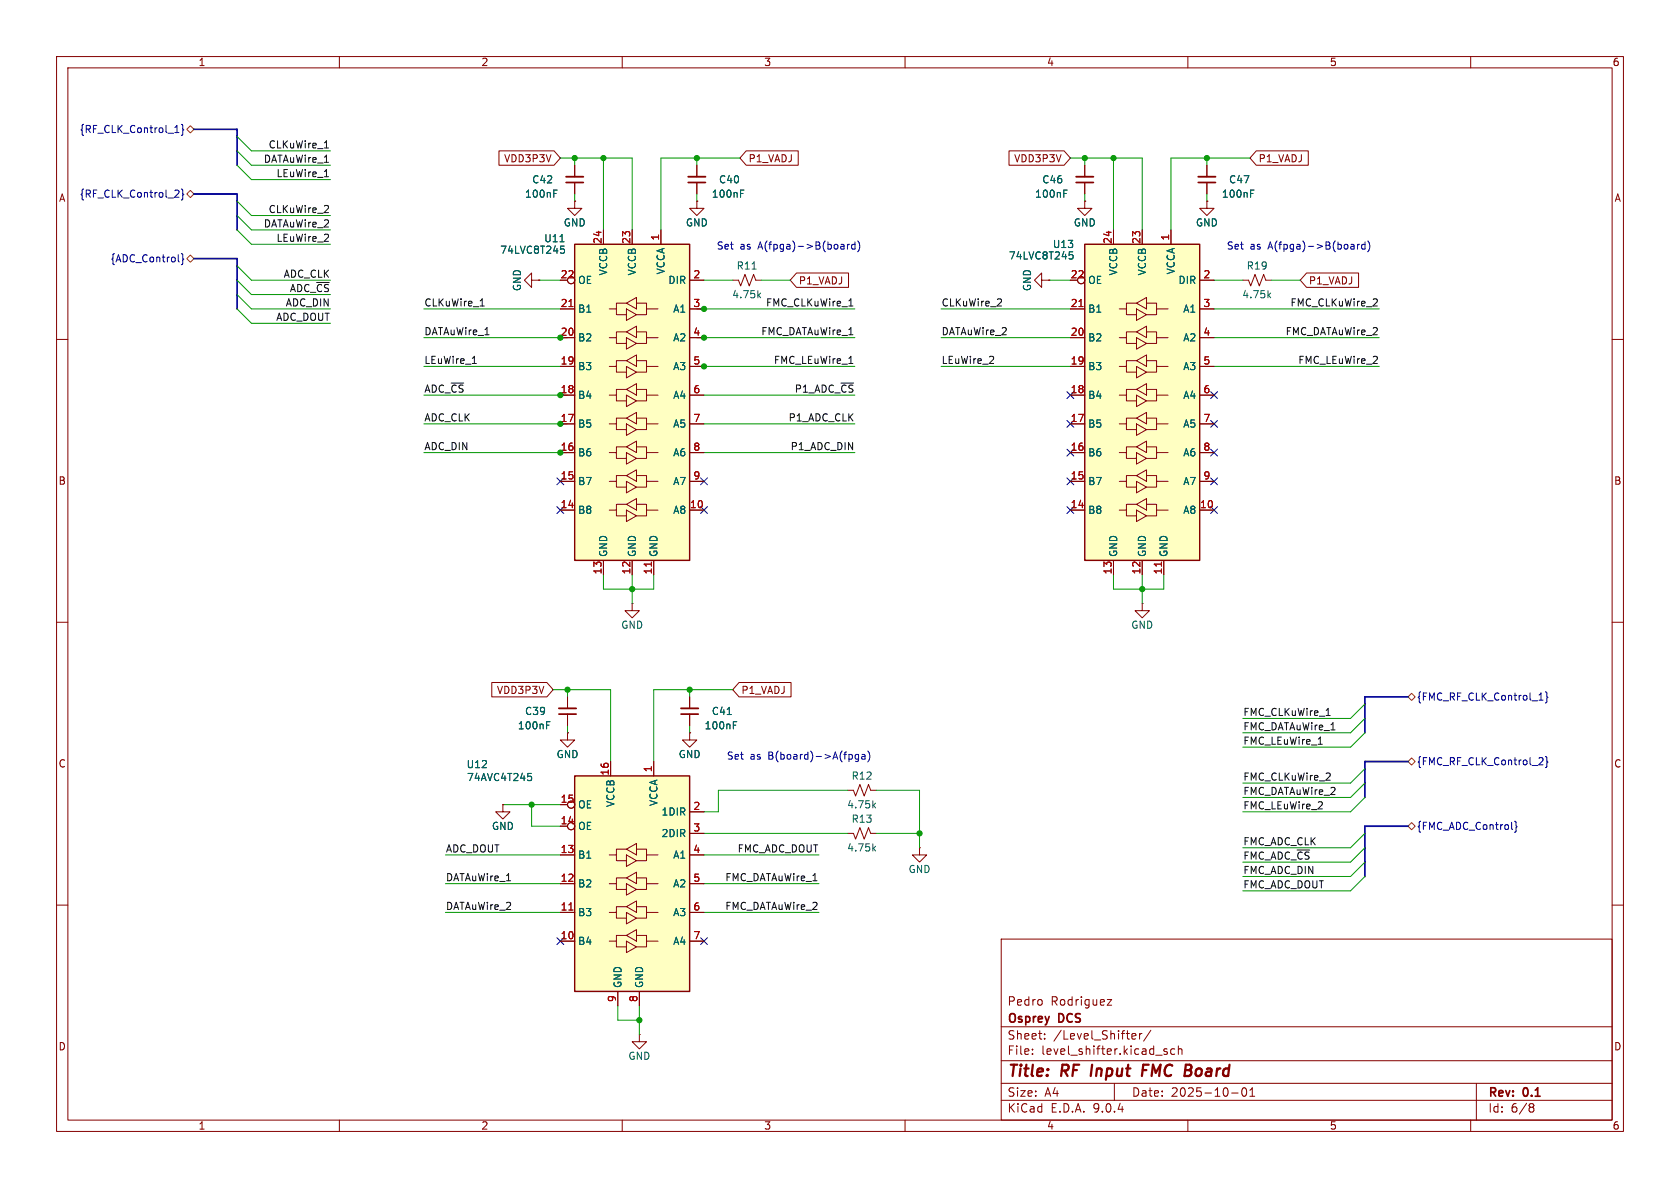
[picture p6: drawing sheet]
<svg xmlns="http://www.w3.org/2000/svg" width="297mm" height="210mm" viewBox="0 0 297 210" stroke-linecap="round" stroke-linejoin="round" font-family="sans-serif">
<g fill="none" stroke="#840000" stroke-width=".18">
<path d="M10 10h277v190h-277zM12 12h273v186h-273zM60 10v2M110 10v2M160 10v2M210 10v2M260 10v2M191.8 35.6v1.2h-1.3l1.3 1.3 1.2-1.3h-1.2M191.8 35.6h.1M94 49.5v1.3l-1.3-1.3 1.3-1.2v1.2h1.2M95.2 49.5h.1M129.5 49.5h1.1l.3 1 .8-2 .8 2 .7-2 .4 1h1"/>
<path d="M184.1 49.5v1.3l-1.2-1.3 1.2-1.2v1.2h1.3M185.4 49.5h.1M10 60h2M285 60h2M10 110h2M285 110h2M88.9 142.2v1.3h-1.3l1.3 1.3 1.3-1.3h-1.3M88.9 142.2h.1M10 160h2M177 166h108v32h-108zM184.2 176.8v.8M195.7 176.7h.8l-.8 1h.8"/>
<path d="M285 160h2M60 198v2M110 198v2M160 198v2M177 194.5h108M177 191.5h108M177 187.5h108M177 181.5h108M182.5 186.3v.1M182.5 185.5v.1M184.7 183.6v.1M184.7 182.8v.1"/>
<path d="M197 191.5v3M200.3 182.7l.4 .1 .1 .3-.7 .1M200.7 183.6l-.4 .1M201.5 182.7v1M201.9 182.7l-.3 .1-.1 .2M203.5 182.1l-1.3 2M206.3 185.5l-.3-.1-.3 .2 .1 .2 .5 .2v.3h-.6M207.7 185.5l-.5-.1-.2 .3v.4l.1 .2h.6M208.3 185.5l.2-.1 .4 .1 .1 .9M208.3 184.9v1.5M210 198v2M217.7 193.2h1.2"/>
<path d="M219.7 192.4l.2-.1a.81 .81 0 0 1 .6 .6 .81 .81 0 0 1-.3 .8l-.2 .1a.81 .81 0 0 1-.3-1.4zM221 193.8h.8M221 192.7l.4-.4v1.5M260 198v2M261 191.5v6.5M270.6 195.1l.4 .1 .2 .2-.3 .3M270.6 195.7h.3M270.9 195.7l.2 .2 .1 .4-.2 .2-.4 .1"/>
</g>
<path d="M193.1 188.2l-.3 2M202 189.2h.7M203.1 188.2h-1l-.2 2" fill="none" stroke="#840000" stroke-width=".4"/>
<path d="M133 47.6h.7M134.1 52.2l.4 .4M134.5 51.8l-.5 .5" fill="none" stroke="#006464" stroke-width=".18"/>
<path d="M101.6 43.2h20.3v55.9h-20.3z" fill="#ffffc2"/>
<path d="M101.6 43.2h20.3v55.9h-20.3z" fill="none" stroke="#840000" stroke-width=".25"/>
<g fill="none" stroke="#840000" stroke-width=".18">
<path d="M99.1 54.6h2.5M99.1 59.7h2.5M106.7 40.6v2.6M109 54.6v1h1.7M109 59.7v1h1.7M110.7 53.6l1.8-1v2zM110.7 53.6h-1.7v1h-1.3M110.7 54.6l1.8 1-1.8 1zM110.7 58.7l1.8-1v2zM110.7 58.7h-1.7v1h-1.3M110.7 59.7l1.8 1-1.8 1zM111.8 40.6v2.6"/>
<path d="M112.5 53.6h1.8v1M112.5 58.7h1.8v1M116.3 54.6h-2v1h-1.8M116.3 59.7h-2v1h-1.8M116.8 40.6v2.6M121.9 49.5h2.6M121.9 54.6h2.6M121.9 59.7h2.6M99.1 64.8h2.5M99.1 69.9h2.5M99.1 74.9h2.5M109 64.8v1h1.7"/>
<path d="M109 74.9v1h1.7M109 69.9v1h1.7M110.7 63.8l1.8-1.1v2.1zM110.7 73.9l1.8-1v2zM110.7 63.8h-1.7v1h-1.3M110.7 64.8l1.8 1-1.8 1zM110.7 73.9h-1.7v1h-1.3M110.7 74.9l1.8 1-1.8 1.1zM110.7 68.8l1.8-1v2.1zM110.7 79l1.8-1v2zM110.7 68.8h-1.7v1.1h-1.3M110.7 69.9l1.8 1-1.8 1z"/>
<path d="M110.7 79h-1.7v1h-1.3M112.5 63.8h1.8v1M112.5 73.9h1.8v1M112.5 68.8h1.8v1.1M112.5 79h1.8v1M116.3 64.8h-2v1h-1.8M116.3 74.9h-2v1h-1.8M116.3 69.9h-2v1h-1.8M121.9 64.8h2.6M121.9 69.9h2.6M121.9 74.9h2.6M99.1 80h2.5"/>
<path d="M99.1 85.1h2.5M99.1 90.2h2.5M106.7 99.1v2.5M109 85.1v1h1.7M109 80v1h1.7M109 90.2v1h1.7M110.7 84.1l1.8-1v2zM110.7 84.1h-1.7v1h-1.3M110.7 85.1l1.8 1-1.8 1zM110.7 89.2l1.8-1.1v2.1zM110.7 80l1.8 1-1.8 1zM110.7 89.2h-1.7v1h-1.3"/>
<path d="M110.7 90.2l1.8 1-1.8 1zM111.8 99.1v2.5M112.5 84.1h1.8v1M112.5 89.2h1.8v1M115.6 99.1v2.5M116.3 85.1h-2v1h-1.8M116.3 80h-2v1h-1.8M116.3 90.2h-2v1h-1.8M121.9 80h2.6M121.9 85.1h2.6M121.9 90.2h2.6"/>
<circle cx="101" cy="49.5" r=".63"/>
</g>
<path d="M100.6 54.2h.7M115.2 99.4v.7" fill="none" stroke="#a90000" stroke-width=".18"/>
<path d="M99 42.7h.7M99.1 43.5h.6M99.3 44h.3l.2 .2-.1 .5-.4 .1" fill="none" stroke="#006464" stroke-width=".18"/>
<path d="M191.8 43.2h20.3v55.9h-20.3z" fill="#ffffc2"/>
<path d="M191.8 43.2h20.3v55.9h-20.3z" fill="none" stroke="#840000" stroke-width=".25"/>
<g fill="none" stroke="#840000" stroke-width=".18">
<path d="M101.6 35.6v1.2h-1.3l1.3 1.3 1.3-1.3h-1.3M101.6 35.6h.1M101.6 29.2v2M101.6 32.3v2M123.2 35.6v1.2h-1.3l1.3 1.3 1.3-1.3h-1.3M123.2 35.6h.1M123.2 29.2v2M123.2 32.3v2M191.8 29.2v2M191.8 32.3v2M213.4 35.6v1.2h-1.3l1.3 1.3 1.2-1.3h-1.2M213.4 35.6h.1"/>
<path d="M213.4 29.2v2M213.4 32.3v2M189.2 54.6h2.6M189.2 59.7h2.6M196.8 40.6v2.6M199.1 54.6v1h1.8M199.1 59.7v1h1.8M200.9 53.6l1.8-1v2zM200.9 53.6h-1.8v1h-1.2M200.9 54.6l1.8 1-1.8 1zM200.9 58.7l1.8-1v2zM200.9 58.7h-1.8v1h-1.2"/>
<path d="M200.9 59.7l1.8 1-1.8 1zM201.9 40.6v2.6M202.7 53.6h1.8v1M202.7 58.7h1.8v1M206.5 54.6h-2v1h-1.8M206.5 59.7h-2v1h-1.8M207 40.6v2.6M212.1 49.5h2.5M212.1 54.6h2.5M212.1 59.7h2.5M219.7 49.5h1l.4 1 .8-2 .7 2 .8-2 .4 1h1M189.2 64.8h2.6"/>
<path d="M189.2 69.9h2.6M189.2 74.9h2.6M199.1 64.8v1h1.8M199.1 74.9v1h1.8M199.1 69.9v1h1.8M200.9 63.8l1.8-1.1v2.1zM200.9 73.9l1.8-1v2zM200.9 63.8h-1.8v1h-1.2M200.9 64.8l1.8 1-1.8 1zM200.9 73.9h-1.8v1h-1.2M200.9 74.9l1.8 1-1.8 1.1zM200.9 68.8l1.8-1v2.1z"/>
<path d="M200.9 79l1.8-1v2zM200.9 68.8h-1.8v1.1h-1.2M200.9 69.9l1.8 1-1.8 1zM200.9 79h-1.8v1h-1.2M202.7 63.8h1.8v1M202.7 73.9h1.8v1M202.7 68.8h1.8v1.1M202.7 79h1.8v1M206.5 64.8h-2v1h-1.8M206.5 74.9h-2v1h-1.8M206.5 69.9h-2v1h-1.8M212.1 64.8h2.5"/>
<path d="M212.1 69.9h2.5M212.1 74.9h2.5M189.2 80h2.6M189.2 85.1h2.6M189.2 90.2h2.6M196.8 99.1v2.5M199.1 85.1v1h1.8M199.1 80v1h1.8M199.1 90.2v1h1.8M200.9 84.1l1.8-1v2zM200.9 84.1h-1.8v1h-1.2M200.9 85.1l1.8 1-1.8 1z"/>
<path d="M200.9 89.2l1.8-1.1v2.1zM200.9 80l1.8 1-1.8 1zM200.9 89.2h-1.8v1h-1.2M200.9 90.2l1.8 1-1.8 1zM201.9 99.1v2.5M202.7 84.1h1.8v1M202.7 89.2h1.8v1M205.7 99.1v2.5M206.5 85.1h-2v1h-1.8M206.5 80h-2v1h-1.8M206.5 90.2h-2v1h-1.8M212.1 80h2.5"/>
<path d="M212.1 85.1h2.5M212.1 90.2h2.5M111.8 106.7v1.3h-1.3l1.3 1.2 1.2-1.2h-1.2M111.8 106.7h.1M201.9 106.7v1.3h-1.2l1.2 1.2 1.3-1.2h-1.3M201.9 106.7h.1M100.3 129.5v1.3h-1.2l1.2 1.3 1.3-1.3h-1.3M100.3 129.5h.1M100.3 123.2v2M100.3 126.2v2.1M121.9 129.5v1.3h-1.3l1.3 1.3 1.3-1.3h-1.3M121.9 129.5h.1"/>
<path d="M121.9 123.2v2M121.9 126.2v2.1M149.9 139.7h1l.4 1 .7-2 .8 2 .7-2 .4 1h1M149.9 147.3h1l.4 1 .7-2 .8 2 .7-2 .4 1h1M162.6 149.9v1.2h-1.3l1.3 1.3 1.2-1.3h-1.2M162.6 149.9h.1M113 182.9v1.3h-1.2l1.2 1.2 1.3-1.2h-1.3M113 182.9h.1"/>
<circle cx="191.1" cy="49.5" r=".63"/>
</g>
<path d="M190.7 54.2h.8M205.3 99.4v.7" fill="none" stroke="#a90000" stroke-width=".18"/>
<g fill="none" stroke="#006464" stroke-width=".18">
<path d="M97.9 34.2h.4M97.9 33.6h.6M130.9 34.2h.4M130.9 33.6h.6M188.1 34.2h.4M188.1 33.6h.6M221.1 34.2h.4M221.1 33.6h.6M189.2 45h.3l.2 .2-.1 .5-.4 .1M224.3 52.2l.3 .4M224.6 51.8l-.4 .5M96.6 128.2h.5"/>
<path d="M96.6 127.6h.6M128.6 126.3h.7M129.7 128.2h.4M129.7 127.6h.6M154.4 142.3l.4 .5M154.4 150l.4 .4M154.8 142l-.5 .5M154.8 149.6l-.5 .5"/>
</g>
<path d="M100.1 32.3h3M121.7 32.3h3M190.2 32.3h3.1M211.8 32.3h3.1M98.8 126.2h3.1M120.4 126.2h3" fill="none" stroke="#840000" stroke-width=".3"/>
<path d="M100.1 31.2h3M121.7 31.2h3M190.2 31.2h3.1M211.8 31.2h3.1M98.8 125.2h3.1M120.4 125.2h3" fill="none" stroke="#840000" stroke-width=".33"/>
<path d="M101.6 137.2h20.3v38.1h-20.3z" fill="#ffffc2"/>
<path d="M101.6 137.2h20.3v38.1h-20.3z" fill="none" stroke="#840000" stroke-width=".25"/>
<g fill="none" stroke="#840000" stroke-width=".18">
<path d="M88.2 26.7h9.7l1.2 1.2-1.2 1.3h-9.7zM101.6 35.6h.1M101.6 29.2v2M101.6 32.3v2M123.2 35.6h.1M123.2 29.2v2M123.2 32.3v2M131.9 26.7h9.2v2.5h-9.2l-1.1-1.3zM178.4 26.7h9.7l1.1 1.2-1.1 1.3h-9.7zM191.8 35.6h.1M191.8 29.2v2M191.8 32.3v2"/>
<path d="M213.4 35.6h.1M213.4 29.2v2M213.4 32.3v2M222.1 26.7h9.2v2.5h-9.2l-1.1-1.3zM95.2 49.5h.1M99.1 54.6h2.5M99.1 59.7h2.5M106.7 40.6v2.6M111.8 40.6v2.6M116.8 40.6v2.6M121.9 49.5h2.6M121.9 54.6h2.6"/>
<path d="M121.9 59.7h2.6M140.8 48.3h9.2v2.5h-9.2l-1.1-1.3zM185.4 49.5h.1M189.2 54.6h2.6M189.2 59.7h2.6M196.8 40.6v2.6M201.9 40.6v2.6M207 40.6v2.6M212.1 49.5h2.5M212.1 54.6h2.5M212.1 59.7h2.5M231 48.3h9.2v2.5h-9.2l-1.1-1.3z"/>
<path d="M99.1 64.8h2.5M99.1 69.9h2.5M99.1 74.9h2.5M121.9 64.8h2.6M121.9 69.9h2.6M121.9 74.9h2.6M189.2 64.8h2.6M189.2 69.9h2.6M189.2 74.9h2.6M212.1 64.8h2.5M212.1 69.9h2.5M212.1 74.9h2.5"/>
<path d="M99.1 80h2.5M99.1 85.1h2.5M99.1 90.2h2.5M106.7 99.1v2.5M111.8 99.1v2.5M115.6 99.1v2.5M121.9 80h2.6M121.9 85.1h2.6M121.9 90.2h2.6M189.2 80h2.6M189.2 85.1h2.6M189.2 90.2h2.6"/>
<path d="M196.8 99.1v2.5M201.9 99.1v2.5M205.7 99.1v2.5M212.1 80h2.5M212.1 85.1h2.5M212.1 90.2h2.5M86.9 120.6h9.8l1.1 1.3-1.1 1.3h-9.8zM100.3 129.5h.1M100.3 123.2v2M100.3 126.2v2.1M107.9 134.6v2.6M115.6 134.6v2.6"/>
<path d="M121.9 129.5h.1M121.9 123.2v2M121.9 126.2v2.1M130.7 120.6h9.1v2.6h-9.1l-1.2-1.3zM88.9 142.2h.1M99.1 151.1h2.5M99.1 156.2h2.5M109 151.1v1h1.7M109 156.2v1h1.7M110.7 150.1l1.8-1v2zM110.7 150.1h-1.7v1h-1.3M110.7 151.1l1.8 1-1.8 1.1z"/>
<path d="M110.7 155.2l1.8-1v2zM110.7 155.2h-1.7v1h-1.3M110.7 156.2l1.8 1-1.8 1zM112.5 150.1h1.8v1M112.5 155.2h1.8v1M116.3 151.1h-2v1h-1.8M116.3 156.2h-2v1h-1.8M121.9 143.5h2.6M121.9 147.3h2.6M121.9 151.1h2.6M121.9 156.2h2.6M99.1 161.3h2.5"/>
<path d="M99.1 166.4h2.5M109 161.3v1h1.7M109 166.4v1h1.7M109.2 175.3v2.5M110.7 160.3l1.8-1v2zM110.7 160.3h-1.7v1h-1.3M110.7 161.3l1.8 1-1.8 1zM110.7 165.4l1.8-1.1v2.1zM110.7 165.4h-1.7v1h-1.3M110.7 166.4l1.8 1-1.8 1zM112.5 160.3h1.8v1M112.5 165.4h1.8v1"/>
<path d="M113 175.3v2.5M116.3 161.3h-2v1h-1.8M116.3 166.4h-2v1h-1.8M121.9 161.3h2.6M121.9 166.4h2.6"/>
<circle cx="101" cy="49.5" r=".63"/>
<circle cx="191.1" cy="49.5" r=".63"/>
<circle cx="101" cy="142.2" r=".63"/>
<circle cx="101" cy="146" r=".63"/>
</g>
<path d="M100.6 54.2h.7M190.7 54.2h.8M115.2 99.4v.7M205.3 99.4v.7M100.6 160.9h.7" fill="none" stroke="#a90000" stroke-width=".18"/>
<g fill="none" stroke="#006464" stroke-width=".18">
<path d="M97.9 34.2h.4M97.9 33.6h.6M130.9 34.2h.4M130.9 33.6h.6M188.1 34.2h.4M188.1 33.6h.6M221.1 34.2h.4M221.1 33.6h.6M99 42.7h.7M99.1 43.5h.6M99.3 44h.3l.2 .2-.1 .5-.4 .1M189.2 45h.3l.2 .2-.1 .5-.4 .1"/>
<path d="M93.3 136.7h.6M93.4 137.2h.3l.3 .2-.1 .5-.5 .1M96.6 128.2h.5M96.6 127.6h.6M128.6 126.3h.7M129.7 128.2h.4M129.7 127.6h.6"/>
</g>
<g fill="none" stroke="#000084" stroke-width=".18">
<path d="M30.9 23.4h.7M31.1 33.6l.4 .1 .1 .3-.7 .9h.7M31.2 22.4l.1-.2v1.2M32.1 22l.2 .2v.6l.2 .2-.2 .1v.6l-.2 .2M32.1 33.4l.2 .2v.6l.2 .2-.2 .2v.6l-.2 .2M31.6 46.2l.1 .1M32.1 44.8l.2 .2v.6l.2 .2-.2 .2v.6l-.2 .2M188.6 79.4l1.2 1.2M188.6 69.2l1.2 1.3M188.6 74.3l1.2 1.2M189.8 79.4l-1.2 1.2M189.8 69.2l-1.2 1.3"/>
<path d="M189.8 74.3l-1.2 1.2M214 74.3l1.2 1.2M214 69.2l1.2 1.3M214 79.4l1.2 1.2M215.2 74.3l-1.2 1.2M215.2 69.2l-1.2 1.3M215.2 79.4l-1.2 1.2M98.5 89.6l1.2 1.2M98.5 84.5l1.2 1.2M99.7 89.6l-1.2 1.2M99.7 84.5l-1.2 1.2M123.9 84.5l1.2 1.2"/>
<path d="M123.9 89.6l1.2 1.2M125.1 84.5l-1.2 1.2M125.1 89.6l-1.2 1.2M188.6 89.6l1.2 1.2M188.6 84.5l1.2 1.2M189.8 89.6l-1.2 1.2M189.8 84.5l-1.2 1.2M214 89.6l1.2 1.2M214 84.5l1.2 1.2M215.2 89.6l-1.2 1.2M215.2 84.5l-1.2 1.2M272.1 123.8h.7"/>
<path d="M272.3 133.9l.4 .1 .1 .3-.8 .9h.8M272.3 122.7l.1-.2v1.3M273.2 133.7l.3 .2v.6l.1 .2-.1 .2v.6l-.3 .2M273.2 122.3l.3 .2v.6l.1 .2-.1 .2v.6l-.3 .2M267.3 146.6h.1M267.8 145.2l.2 .2v.6l.2 .1-.2 .2v.6l-.2 .2M98.5 165.8l1.2 1.2M99.7 165.8l-1.2 1.2M123.9 165.8l1.2 1.2M125.1 165.8l-1.2 1.2"/>
</g>
<path d="M33.7 22.2l.6 .7-.6 .6-.7-.6zM33.7 33.7l.6 .6-.6 .6-.7-.6zM33 45.7l.7-.6 .6 .6-.6 .7zM248.9 134.6l.7-.6 .6 .6-.6 .7zM248.9 123.2l.7-.6 .6 .6-.6 .6zM248.9 146.1l.7-.7 .6 .7-.6 .6z" fill="none" stroke="#725600" stroke-width=".18"/>
<g fill="none" stroke="#0f0f0f" stroke-width=".18">
<path d="M57.4 26.2h.7M57.4 31.2h.7M57.6 25.1l.1-.2v1.3M57.8 36.3l.3 .3-.1 .3-.7 .7h.8M57.3 42.7h.8M58 41.5v.4M84.9 54.1h.7M85.1 53l.2-.2v1.3M150.1 54.1h.7M176.8 52.8l.3 .3-.1 .3-.7 .7h.8M243.4 52.9l.1 .2-.1 .3-.7 .7h.8M83.5 64.3h.7"/>
<path d="M150.1 64.3h.7M174.9 64.3h.8M175.6 63.1v.4M233.1 131.6h.7M234.4 126.5h.8M235.1 136.7l.1 .2-.1 .3-.7 .7h.8"/>
</g>
<path d="M34.3 22.9h7.6v6.3M34.3 34.3h7.6v6.3M34.3 45.7h7.6v8.9M248.9 123.2h-7.6v6.3M248.9 134.6h-7.6v6.4M248.9 146.1h-7.6v8.8" fill="none" stroke="#000084" stroke-width=".3"/>
<g fill="none" stroke="#009600" stroke-width=".18">
<path d="M41.9 35.6l2.5 2.5h14M41.9 29.2l2.5 2.6h14M41.9 24.1l2.5 2.6h14M41.9 26.7l2.5 2.5h14M41.9 38.1l2.5 2.5h14M99.1 27.9h12.7v12.7M101.6 27.9v1.3M101.6 34.3v1.3M106.7 27.9v12.7M123.2 27.9v1.3M123.2 34.3v1.3M130.8 27.9h-14v12.7"/>
<path d="M189.2 27.9h12.7v12.7M191.8 27.9v1.3M191.8 34.3v1.3M196.8 27.9v12.7M213.4 27.9v1.3M213.4 34.3v1.3M221 27.9h-14v12.7M41.9 47l2.5 2.5h14M41.9 52.1l2.5 2.5h14M41.9 49.5l2.5 2.6h14M41.9 54.6l2.5 2.6h14M41.9 40.6l2.5 2.6h14"/>
<path d="M74.9 54.6h24.2M74.9 59.7h24.2M95.2 49.5h3.9M123.2 54.6h27.9M123.2 59.7h27.9M124.5 49.5h5M134.6 49.5h5.1M166.4 54.6h22.8M166.4 59.7h22.8M185.4 49.5h3.8M214.6 49.5h5.1M214.6 54.6h29.2"/>
<path d="M214.6 59.7h29.2M224.8 49.5h5.1M74.9 64.8h24.2M74.9 69.9h24.2M74.9 74.9h24.2M123.2 64.8h27.9M124.5 69.9h26.6M124.5 74.9h26.6M166.4 64.8h22.8M214.6 64.8h29.2M74.9 80h24.2M124.5 80h26.6"/>
<path d="M106.7 101.6v2.5h8.9v-2.5M111.8 101.6v5.1M196.8 101.6v2.5h8.9v-2.5M201.9 101.6v5.1M97.8 121.9h10.1v12.7M100.3 121.9v1.3M100.3 128.3v1.2M121.9 121.9v1.3M121.9 128.3v1.2M129.5 121.9h-13.9v12.7M149.9 139.7h-22.9v3.8h-2.5M154.9 139.7h7.7v10.2"/>
<path d="M241.3 124.5l-2.5 2.5h-19.1M241.3 127l-2.5 2.5h-19.1M241.3 129.5l-2.5 2.6h-19.1M241.3 138.4l-2.5 2.6h-19.1M241.3 135.9l-2.5 2.5h-19.1M78.7 151.1h20.4M78.7 156.2h20.4M88.9 142.2h10.2M94 142.2v3.9h5.1M124.5 147.3h25.4M124.5 151.1h20.3M124.5 156.2h20.3"/>
<path d="M154.9 147.3h7.7M241.3 147.3l-2.5 2.6h-19.1M241.3 149.9l-2.5 2.5h-19.1M241.3 152.4l-2.5 2.5h-19.1M241.3 154.9l-2.5 2.6h-19.1M241.3 141l-2.5 2.5h-19.1M78.7 161.3h20.4M109.2 177.8v2.5h3.8M113 177.8v5.1M124.5 161.3h20.3"/>
</g>
<g fill="none" stroke="#0000c2" stroke-width=".18">
<path d="M148.8 43.2h.2l.2 .2v.6M149.2 44h-.4M149.2 43.5l-.4 .1M149.8 43.2v.8M150.2 43.2l-.4 .2M151.2 43.3l-.4-.1-.3 .2 .2 .6h.5M151.2 42.8v1.2M151.6 42.6a1.46 1.46 0 0 1 0 1.9M239 43.2h.2l.2 .2v.6M239.4 44h-.4M239.4 43.5l-.4 .1M240 43.2v.8"/>
<path d="M240.4 43.2l-.4 .2M241.3 43.3l-.3-.1-.3 .2 .1 .6h.5M241.3 42.8v1.2M241.8 42.6a1.46 1.46 0 0 1 0 1.9M151.8 133.4v1l-.3 .2h-.3M151.8 133.4h-.4l-.2 .2 .1 .5h.5M152.4 133.4h.5v.8M152.9 133.7h-.4l-.2 .2 .2 .3 .4-.1M153.4 132.8a1.46 1.46 0 0 1 0 1.9"/>
</g>
<g fill="#009600" stroke="#009600" stroke-width=".18">
<circle cx="191.8" cy="27.9" r=".46"/>
<circle cx="196.8" cy="27.9" r=".46"/>
<circle cx="213.4" cy="27.9" r=".46"/>
<circle cx="106.7" cy="27.9" r=".46"/>
<circle cx="101.6" cy="27.9" r=".46"/>
<circle cx="99.1" cy="59.7" r=".46"/>
<circle cx="123.2" cy="27.9" r=".46"/>
<circle cx="124.5" cy="54.6" r=".46"/>
<circle cx="124.5" cy="59.7" r=".46"/>
<circle cx="201.9" cy="104.1" r=".46"/>
<circle cx="124.5" cy="64.8" r=".46"/>
<circle cx="99.1" cy="69.9" r=".46"/>
<circle cx="99.1" cy="74.9" r=".46"/>
<circle cx="99.1" cy="80" r=".46"/>
<circle cx="111.8" cy="104.1" r=".46"/>
<circle cx="100.3" cy="121.9" r=".46"/>
<circle cx="162.6" cy="147.3" r=".46"/>
<circle cx="121.9" cy="121.9" r=".46"/>
<circle cx="113" cy="180.3" r=".46"/>
<circle cx="94" cy="142.2" r=".46"/>
</g>
<g font-size="2.8" fill="#840000">
<text x="178" y="190.9">Title:</text>
<text x="187.7" y="190.9">RF</text>
<text x="193.7" y="190.9">Input</text>
<text x="203.5" y="190.9">FMC</text>
<text x="211.9" y="190.9">Board</text>
</g>
<g font-size="2.1" fill="#840000">
<text x="178" y="178">Pedro</text>
<text x="185.7" y="178">Rodriguez</text>
<text x="178" y="184">Sheet:</text>
<text x="178" y="181.2">Osprey</text>
<text x="186.2" y="184">/Level_Shifter/</text>
<text x="187.2" y="181.2">DCS</text>
<text x="178" y="186.7">File:</text>
<text x="184.1" y="186.7">level_shifter.kicad_sch</text>
<text x="178" y="196.9">KiCad</text>
<text x="178" y="194.1">Size:</text>
<text x="184.7" y="194.1">A4</text>
<text x="185.7" y="196.9">E.D.A.</text>
<text x="193.3" y="196.9">9.0.4</text>
<text x="200" y="194.1">Date:</text>
<text x="207" y="194.1">2025-10-01</text>
<text x="263" y="194.3">Rev:</text>
<text x="263" y="196.9">Id:</text>
<text x="267.1" y="196.9">6/8</text>
<text x="269.4" y="194.3">0.1</text>
</g>
<g font-size="1.8" fill="#840000">
<text x="35" y="11.9">1</text>
<text x="85" y="11.9">2</text>
<text x="135" y="11.9">3</text>
<text x="185" y="11.9">4</text>
<text x="235" y="11.9">5</text>
<text x="285" y="11.9">6</text>
<text x="89" y="28.9">VDD3P3V</text>
<text x="132.2" y="28.9">P1_VADJ</text>
<text x="179.2" y="28.9">VDD3P3V</text>
<text x="222.4" y="28.9">P1_VADJ</text>
<text x="10.3" y="35.9">A</text>
<text x="285.3" y="35.9">A</text>
<text x="141.1" y="50.5">P1_VADJ</text>
<text x="231.3" y="50.5">P1_VADJ</text>
<text x="10.3" y="85.9">B</text>
<text x="285.3" y="85.9">B</text>
<text x="87.8" y="122.9">VDD3P3V</text>
<text x="131" y="122.9">P1_VADJ</text>
<text x="10.3" y="135.9">C</text>
<text x="285.3" y="135.9">C</text>
<text x="10.3" y="185.9">D</text>
<text x="285.3" y="185.9">D</text>
<text x="35" y="199.9">1</text>
<text x="85" y="199.9">2</text>
<text x="135" y="199.9">3</text>
<text x="185" y="199.9">4</text>
<text x="235" y="199.9">5</text>
<text x="285" y="199.9">6</text>
</g>
<g font-size="1.8" fill="#000084">
<text x="14" y="23.7">{RF_CLK_Control_1}</text>
<text x="14" y="35.2">{RF_CLK_Control_2}</text>
<text x="19.4" y="46.6">{ADC_Control}</text>
<text x="250.4" y="124.1">{FMC_RF_CLK_Control_1}</text>
<text x="250.4" y="135.5">{FMC_RF_CLK_Control_2}</text>
<text x="250.4" y="146.9">{FMC_ADC_Control}</text>
</g>
<g font-size="1.8" fill="#0f0f0f">
<text x="46.5" y="28.9">DATAuWire_1</text>
<text x="47.4" y="26.3">CLKuWire_1</text>
<text x="48.8" y="31.4">LEuWire_1</text>
<text x="46.5" y="40.3">DATAuWire_2</text>
<text x="47.4" y="37.8">CLKuWire_2</text>
<text x="48.8" y="42.8">LEuWire_2</text>
<text x="50.1" y="49.2">ADC_CLK</text>
<text x="51.1" y="51.7">ADC_~{CS}</text>
<text x="48.7" y="56.8">ADC_DOUT</text>
<text x="50.4" y="54.3">ADC_DIN</text>
<text x="74.9" y="54.3">CLKuWire_1</text>
<text x="74.9" y="59.3">DATAuWire_1</text>
<text x="134.5" y="59.3">FMC_DATAuWire_1</text>
<text x="135.3" y="54.3">FMC_CLKuWire_1</text>
<text x="166.4" y="54.3">CLKuWire_2</text>
<text x="166.4" y="59.3">DATAuWire_2</text>
<text x="227.2" y="59.3">FMC_DATAuWire_2</text>
<text x="228" y="54.3">FMC_CLKuWire_2</text>
<text x="74.9" y="64.4">LEuWire_1</text>
<text x="136.7" y="64.4">FMC_LEuWire_1</text>
<text x="166.4" y="64.4">LEuWire_2</text>
<text x="229.4" y="64.4">FMC_LEuWire_2</text>
<text x="74.9" y="69.5">ADC_~{CS}</text>
<text x="140.4" y="69.5">P1_ADC_~{CS}</text>
<text x="74.9" y="74.6">ADC_CLK</text>
<text x="139.3" y="74.6">P1_ADC_CLK</text>
<text x="74.9" y="79.7">ADC_DIN</text>
<text x="139.7" y="79.7">P1_ADC_DIN</text>
<text x="219.7" y="126.7">FMC_CLKuWire_1</text>
<text x="219.7" y="131.7">FMC_LEuWire_1</text>
<text x="219.7" y="129.2">FMC_DATAuWire_1</text>
<text x="219.7" y="143.2">FMC_LEuWire_2</text>
<text x="219.7" y="140.6">FMC_DATAuWire_2</text>
<text x="219.7" y="138.1">FMC_CLKuWire_2</text>
<text x="219.7" y="149.5">FMC_ADC_CLK</text>
<text x="78.7" y="150.8">ADC_DOUT</text>
<text x="78.7" y="155.9">DATAuWire_1</text>
<text x="128.1" y="155.9">FMC_DATAuWire_1</text>
<text x="130.3" y="150.8">FMC_ADC_DOUT</text>
<text x="219.7" y="152.1">FMC_ADC_~{CS}</text>
<text x="219.7" y="154.6">FMC_ADC_DIN</text>
<text x="78.7" y="160.9">DATAuWire_2</text>
<text x="128.1" y="160.9">FMC_DATAuWire_2</text>
<text x="219.7" y="157.1">FMC_ADC_DOUT</text>
</g>
<g font-size="1.8" fill="#006464">
<text x="92.7" y="35.2">100nF</text>
<text x="94" y="32.6">C42</text>
<text x="125.7" y="35.2">100nF</text>
<text x="127" y="32.6">C40</text>
<text x="182.9" y="35.2">100nF</text>
<text x="184.2" y="32.6">C46</text>
<text x="215.9" y="35.2">100nF</text>
<text x="217.2" y="32.6">C47</text>
<text x="99.6" y="40.2">GND</text>
<text x="121.2" y="40.2">GND</text>
<text x="189.7" y="40.2">GND</text>
<text x="211.3" y="40.2">GND</text>
<text x="88.3" y="45.1">74LVC8T245</text>
<text x="96.1" y="43">U11</text>
<text x="130.1" y="47.9">R11</text>
<text x="178.2" y="46.1">74LVC8T245</text>
<text x="186" y="44">U13</text>
<text x="220.3" y="47.9">R19</text>
<text x="92.3" y="51.6" transform="rotate(-90 92.3 51.6)">GND</text>
<text x="102.1" y="50.4">OE</text>
<text x="107.5" y="48.8" transform="rotate(-90 107.5 48.8)">VCCB</text>
<text x="112.6" y="48.8" transform="rotate(-90 112.6 48.8)">VCCB</text>
<text x="117.7" y="48.6" transform="rotate(-90 117.7 48.6)">VCCA</text>
<text x="118.1" y="50.4">DIR</text>
<text x="129.3" y="52.9">4.75k</text>
<text x="182.5" y="51.6" transform="rotate(-90 182.5 51.6)">GND</text>
<text x="192.3" y="50.4">OE</text>
<text x="197.7" y="48.8" transform="rotate(-90 197.7 48.8)">VCCB</text>
<text x="202.8" y="48.8" transform="rotate(-90 202.8 48.8)">VCCB</text>
<text x="207.9" y="48.6" transform="rotate(-90 207.9 48.6)">VCCA</text>
<text x="208.2" y="50.4">DIR</text>
<text x="219.5" y="52.9">4.75k</text>
<text x="102.1" y="55.5">B1</text>
<text x="118.9" y="55.5">A1</text>
<text x="192.3" y="55.5">B1</text>
<text x="209.1" y="55.5">A1</text>
<text x="102.1" y="60.6">B2</text>
<text x="102.1" y="65.6">B3</text>
<text x="118.9" y="60.6">A2</text>
<text x="118.9" y="65.6">A3</text>
<text x="192.3" y="60.6">B2</text>
<text x="192.3" y="65.6">B3</text>
<text x="209.1" y="60.6">A2</text>
<text x="209.1" y="65.6">A3</text>
<text x="102.1" y="70.7">B4</text>
<text x="118.9" y="70.7">A4</text>
<text x="192.3" y="70.7">B4</text>
<text x="209.1" y="70.7">A4</text>
<text x="102.1" y="75.8">B5</text>
<text x="118.9" y="75.8">A5</text>
<text x="192.3" y="75.8">B5</text>
<text x="209.1" y="75.8">A5</text>
<text x="102.1" y="80.9">B6</text>
<text x="118.9" y="80.9">A6</text>
<text x="192.3" y="80.9">B6</text>
<text x="209.1" y="80.9">A6</text>
<text x="102.1" y="86">B7</text>
<text x="118.9" y="86">A7</text>
<text x="192.3" y="86">B7</text>
<text x="209.1" y="86">A7</text>
<text x="102.1" y="91">B8</text>
<text x="118.9" y="91">A8</text>
<text x="192.3" y="91">B8</text>
<text x="209.1" y="91">A8</text>
<text x="107.5" y="98.6" transform="rotate(-90 107.5 98.6)">GND</text>
<text x="112.6" y="98.6" transform="rotate(-90 112.6 98.6)">GND</text>
<text x="116.4" y="98.6" transform="rotate(-90 116.4 98.6)">GND</text>
<text x="197.7" y="98.6" transform="rotate(-90 197.7 98.6)">GND</text>
<text x="202.8" y="98.6" transform="rotate(-90 202.8 98.6)">GND</text>
<text x="206.6" y="98.6" transform="rotate(-90 206.6 98.6)">GND</text>
<text x="109.7" y="111.4">GND</text>
<text x="199.9" y="111.4">GND</text>
<text x="91.4" y="129.1">100nF</text>
<text x="92.7" y="126.6">C39</text>
<text x="124.5" y="129.1">100nF</text>
<text x="125.7" y="126.6">C41</text>
<text x="82.4" y="136">U12</text>
<text x="98.3" y="134.2">GND</text>
<text x="119.9" y="134.2">GND</text>
<text x="82.5" y="138.3">74AVC4T245</text>
<text x="102.1" y="143.1">OE</text>
<text x="108.8" y="142.8" transform="rotate(-90 108.8 142.8)">VCCB</text>
<text x="116.4" y="142.6" transform="rotate(-90 116.4 142.6)">VCCA</text>
<text x="149.7" y="143.1">4.75k</text>
<text x="150.5" y="138">R12</text>
<text x="86.9" y="146.9">GND</text>
<text x="102.1" y="146.9">OE</text>
<text x="116.9" y="144.4">1DIR</text>
<text x="116.9" y="148.2">2DIR</text>
<text x="150.5" y="145.6">R13</text>
<text x="102.1" y="152">B1</text>
<text x="118.9" y="152">A1</text>
<text x="149.7" y="150.7">4.75k</text>
<text x="160.5" y="154.5">GND</text>
<text x="102.1" y="157.1">B2</text>
<text x="118.9" y="157.1">A2</text>
<text x="102.1" y="162.2">B3</text>
<text x="102.1" y="167.2">B4</text>
<text x="118.9" y="162.2">A3</text>
<text x="118.9" y="167.2">A4</text>
<text x="110.1" y="174.8" transform="rotate(-90 110.1 174.8)">GND</text>
<text x="113.9" y="174.8" transform="rotate(-90 113.9 174.8)">GND</text>
<text x="111" y="187.6">GND</text>
</g>
<g font-size="1.8" fill="#a90000">
<text x="106.4" y="43.2" transform="rotate(-90 106.4 43.2)">24</text>
<text x="111.5" y="43.2" transform="rotate(-90 111.5 43.2)">23</text>
<text x="116.6" y="42.6" transform="rotate(-90 116.6 42.6)">1</text>
<text x="196.6" y="43.2" transform="rotate(-90 196.6 43.2)">24</text>
<text x="201.7" y="43.2" transform="rotate(-90 201.7 43.2)">23</text>
<text x="206.8" y="42.6" transform="rotate(-90 206.8 42.6)">1</text>
<text x="99" y="49.3">22</text>
<text x="122.5" y="49.3">2</text>
<text x="189.2" y="49.3">22</text>
<text x="212.7" y="49.3">2</text>
<text x="99" y="54.4">21</text>
<text x="99" y="59.4">20</text>
<text x="122.5" y="54.4">3</text>
<text x="122.5" y="59.4">4</text>
<text x="189.2" y="54.4">21</text>
<text x="189.2" y="59.4">20</text>
<text x="212.7" y="54.4">3</text>
<text x="212.7" y="59.4">4</text>
<text x="99" y="64.5">19</text>
<text x="122.5" y="64.5">5</text>
<text x="189.2" y="64.5">19</text>
<text x="212.7" y="64.5">5</text>
<text x="99" y="69.6">18</text>
<text x="122.5" y="69.6">6</text>
<text x="189.2" y="69.6">18</text>
<text x="212.7" y="69.6">6</text>
<text x="99" y="74.7">17</text>
<text x="122.5" y="74.7">7</text>
<text x="189.2" y="74.7">17</text>
<text x="212.7" y="74.7">7</text>
<text x="99" y="79.8">16</text>
<text x="122.5" y="79.8">8</text>
<text x="189.2" y="79.8">16</text>
<text x="212.7" y="79.8">8</text>
<text x="99" y="84.8">15</text>
<text x="99" y="89.9">14</text>
<text x="121.9" y="89.9">10</text>
<text x="122.5" y="84.8">9</text>
<text x="189.2" y="84.8">15</text>
<text x="189.2" y="89.9">14</text>
<text x="212" y="89.9">10</text>
<text x="212.7" y="84.8">9</text>
<text x="106.4" y="101.6" transform="rotate(-90 106.4 101.6)">13</text>
<text x="111.5" y="101.6" transform="rotate(-90 111.5 101.6)">12</text>
<text x="115.3" y="101.6" transform="rotate(-90 115.3 101.6)">11</text>
<text x="196.6" y="101.6" transform="rotate(-90 196.6 101.6)">13</text>
<text x="201.7" y="101.6" transform="rotate(-90 201.7 101.6)">12</text>
<text x="205.5" y="101.6" transform="rotate(-90 205.5 101.6)">11</text>
<text x="107.7" y="137.2" transform="rotate(-90 107.7 137.2)">16</text>
<text x="115.3" y="136.6" transform="rotate(-90 115.3 136.6)">1</text>
<text x="99" y="142">15</text>
<text x="122.5" y="143.3">2</text>
<text x="99" y="145.8">14</text>
<text x="122.5" y="147.1">3</text>
<text x="99" y="150.9">13</text>
<text x="99" y="156">12</text>
<text x="122.5" y="150.9">4</text>
<text x="122.5" y="156">5</text>
<text x="99" y="161">11</text>
<text x="122.5" y="161">6</text>
<text x="99" y="166.1">10</text>
<text x="122.5" y="166.1">7</text>
<text x="109" y="177.2" transform="rotate(-90 109 177.2)">9</text>
<text x="112.8" y="177.2" transform="rotate(-90 112.8 177.2)">8</text>
</g>
<g font-size="1.8" fill="#0000c2">
<text x="126.6" y="44.2">Set</text>
<text x="130.8" y="44.2">as</text>
<text x="134.2" y="44.2">A(fpga)-&gt;B(board)</text>
<text x="216.8" y="44.2">Set</text>
<text x="221" y="44.2">as</text>
<text x="224.3" y="44.2">A(fpga)-&gt;B(board)</text>
<text x="128.4" y="134.4">Set</text>
<text x="132.6" y="134.4">as</text>
<text x="135.9" y="134.4">B(board)-&gt;A(fpga)</text>
</g>
</svg>
